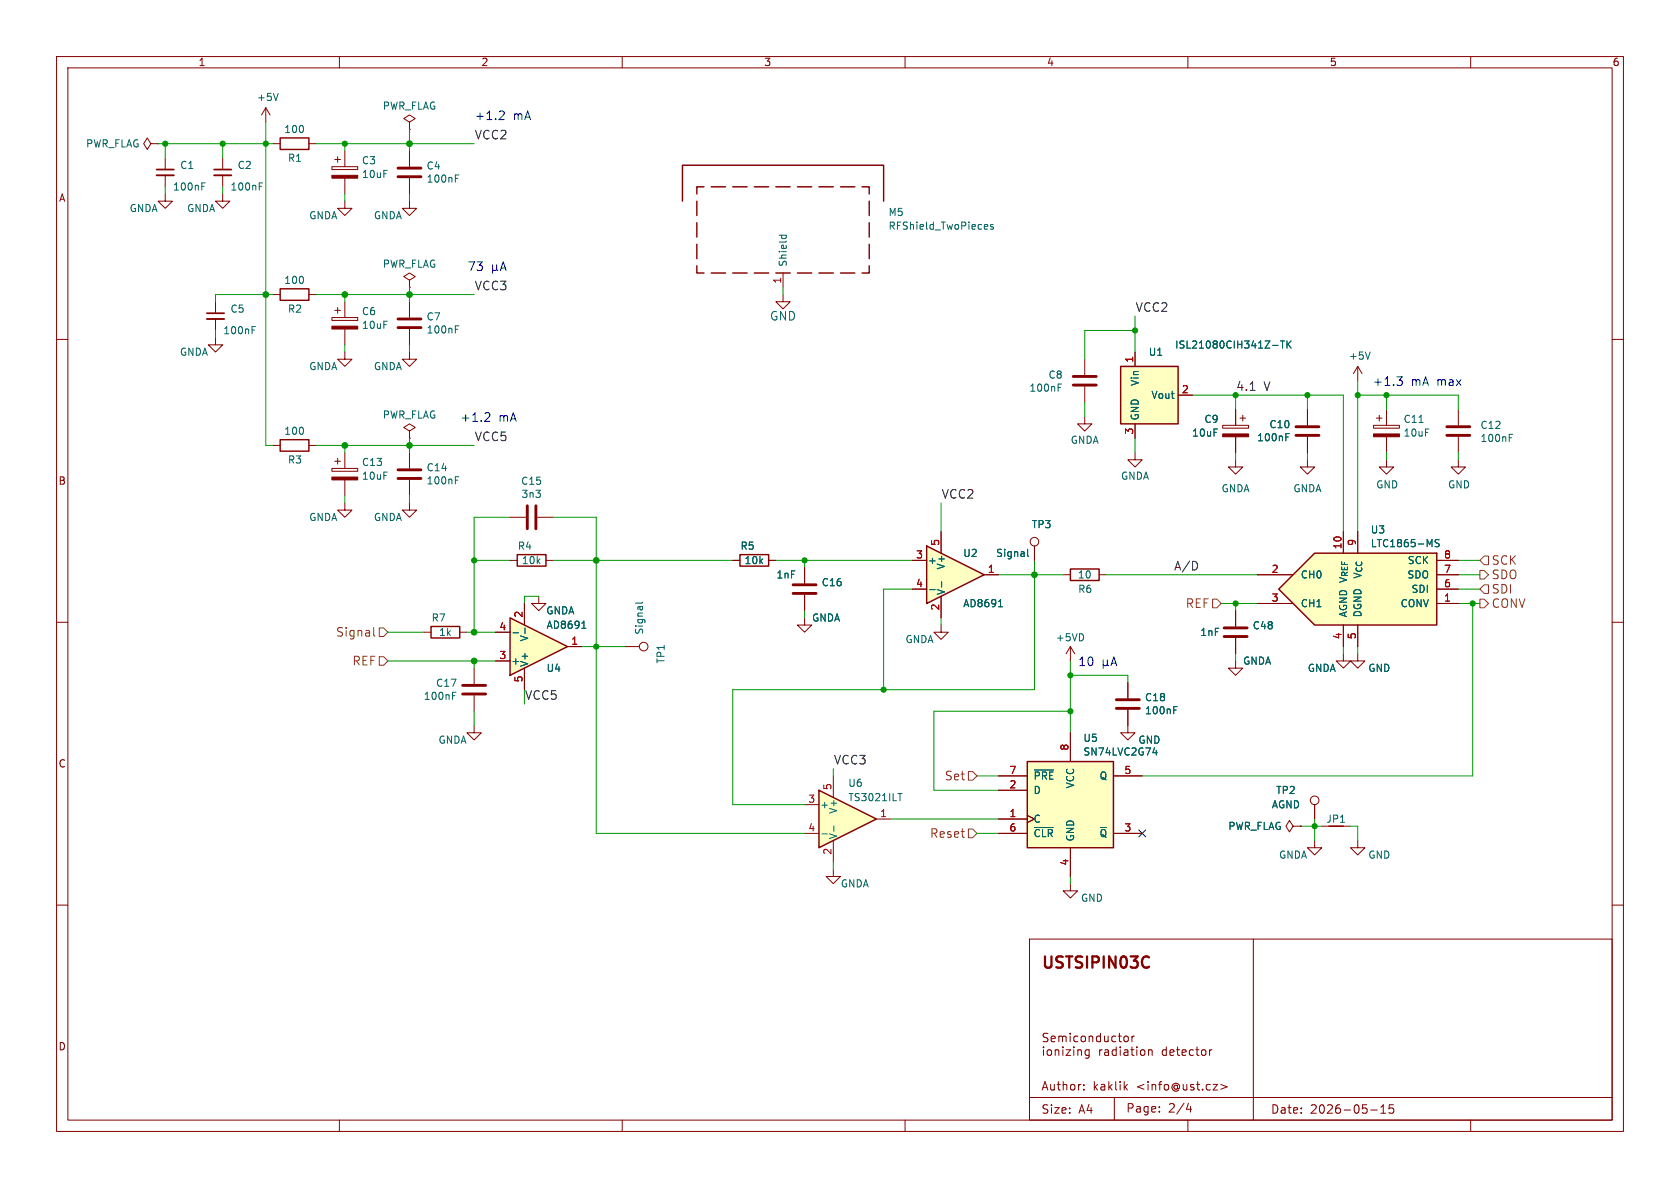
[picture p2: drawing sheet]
<svg xmlns="http://www.w3.org/2000/svg" width="297mm" height="210mm" viewBox="0 0 297 210" stroke-linecap="round" stroke-linejoin="round" font-family="sans-serif">
<g fill="none" stroke="#840000" stroke-width=".18">
<path d="M10 10h277v190h-277zM12 12h273v186h-273zM60 10v2M110 10v2M160 10v2M210 10v2M260 10v2M10 60h2M285 60h2M72.4 88.9v1.3h1.3l-1.3 1.2-1.3-1.2h1.3M10 110h2M142.2 109.2v1.3h1.3l-1.3 1.3-1.2-1.3h1.2"/>
<path d="M142.2 100.3v2.8M142.2 105.2v2.8M285 110h2M189.2 156.2v1.3h1.3l-1.3 1.3-1.2-1.3h1.2M10 160h2M182 166h103v32h-103zM221.6 166v32M285 160h2M60 198v2M110 198v2M160 198v2M182 194h103"/>
<path d="M184.5 185.1v.1M184.5 185.6v1M185.3 182.7h-.6l-.2 .1v.4l.6 .3 .2 .4-.3 .3-.6-.1M185.3 185.6h.3l.3 .3v.4l-.3 .3-.3-.1-.2-.2v-.4zM185.8 183.7l.7-.2v-.3h-.5l-.2 .2 .1 .7h.6M186.5 185.6v1M186.5 185.7l.3-.1h.3l.1 1M187.2 183.3l.4-.1 .2 .2M187.2 183.2v1M187.8 183.4l.2-.2h.4l.1 1M187.8 183.4v.8M187.9 185.1v.1"/>
<path d="M187.9 185.6v1M188.5 185.6h.8l-.8 1h.8M189.2 182.7v.1M189.2 183.2v1M189.8 185.1v.1M189.8 185.6v1M190.5 185.7l.3-.1h.3l.1 1M190.5 185.6v1M190.5 183.2h-.4l-.3 .2v.5l.2 .2h.5M191.2 183.3l.2-.1 .4 .1 .1 .6-.1 .2-.4 .1-.2-.2zM191.6 192.6v.1M191.6 191.8v.1"/>
<path d="M192.5 185.6v1.2l-.2 .3-.4-.1M192.5 183.3l.3-.1h.3l.1 1M192.5 183.2v1M192.5 185.6h-.4l-.3 .3v.4l.2 .2h.5M194.4 185.6v1M194.5 183.2h-.4l-.3 .2v.5l.2 .2h.5M194.5 182.7v1.5M194.8 185.6h-.3l-.1 .3M195.3 183.2v.9l.4 .1 .2-.2M195.3 185.6h.6l.1 1M195.9 183.2v1M196 185.9l-.5 .1a.29 .29 0 0 0-.2 .3 .29 .29 0 0 0 .2 .3l.5-.1"/>
<path d="M197 194v4M197.3 183.2h-.5l-.3 .2v.5l.2 .2h.6M197.3 185.6h-.4l-.3 .3v.4l.2 .2h.5M197.3 185.1v1.5M197.7 183.2h.6M197.9 182.7v1.2l.4 .3M198 185.1v.1M198 185.6v1M198.8 185.6h.5l.1 1M198.8 183.2h.4l.3 .2v.5l-.3 .3-.4-.1-.1-.2v-.5zM198.9 192.1l.4 .6M199.3 191.7l-.6 .6"/>
<path d="M199.4 185.9l-.5 .1a.29 .29 0 0 0-.2 .3 .29 .29 0 0 0 .2 .3l.5-.1M199.9 185.6h.6M200.1 183.2v1M200.1 185.1v1.3l.4 .2M200.5 183.2h-.2l-.2 .2M201 185.1v.1M201 185.6v1M201.8 185.6h.3l.3 .3v.4l-.3 .3-.3-.1-.2-.2v-.4zM203 185.7l.3-.1h.3l.1 1M203 185.6v1M205 196.5v.1M205 195.7v.1"/>
<path d="M206.2 185.6h-.4l-.3 .3v.4l.1 .2h.6M206.2 185.1v1.5M206.8 186.1l.7-.2v-.3h-.5l-.2 .2 .1 .7h.6M208 185.6h.5M208.2 185.1v1.3l.3 .2M209 186.1l.7-.2-.1-.3h-.4l-.2 .2v.7h.6M210 198v2M210.1 195l-.4 1.1h1M210.5 195.6v1M211 185.6h-.5l-.2 .3v.4l.1 .2h.6M211.6 186.4l.4 .2M212.4 186.3l.3 .3 .3-.1 .2-.2"/>
<path d="M213.8 185.6v1M214.5 191.7h.7l-.7 1h.7M215.8 191.7l1.2 .4-1.2 .5M242.3 196.2h1.2M244.1 196.8h.9M244.1 195.7l.4-.4v1.5M246.3 195.3h-.7l-.1 .7 .3-.1h.5l.1 .3-.1 .5-.2 .1-.6-.1M260 198v2"/>
</g>
<path d="M202.7 169.1l.4 .2M203.1 170.9l-.4 .2" fill="none" stroke="#840000" stroke-width=".4"/>
<path d="M140.2 103.4h4.1M140.2 104.9h4.1" fill="none" stroke="#840000" stroke-width=".51"/>
<path d="M181.6 134.6h15.2v15.3h-15.2z" fill="#ffffc2"/>
<path d="M181.6 134.6h15.2v15.3h-15.2z" fill="none" stroke="#840000" stroke-width=".25"/>
<path d="M166.4 110.5v1.3h1.2l-1.2 1.2-1.3-1.2h1.3M176.5 137.2h5.1M176.5 139.7h5.1M189.2 129.5v5.1M196.8 137.2h5.1M147.3 153.7v1.2h-1.3l1.3 1.3 1.3-1.3h-1.3M176.5 144.8h5.1M176.5 147.3h5.1M181.6 144.1l1.3 .7-1.3 .6M189.2 149.9v5M196.8 147.3h5.1" fill="none" stroke="#840000" stroke-width=".18"/>
<path d="M182.9 136.1h3.4M203.8 133.1h.8M204.4 132.6v.9M182.9 146.3h3.3" fill="none" stroke="#006464" stroke-width=".18"/>
<path d="M144.8 139.7l10.1 5.1-10.1 5.1z" fill="#ffffc2"/>
<path d="M189.2 100.6h5.1v2h-5.1zM144.8 139.7l10.1 5.1-10.1 5.1z" fill="none" stroke="#840000" stroke-width=".25"/>
<path d="M188 101.6h1.2M189.2 114.3l-.7 1.3M189.2 114.3l.8 1.3M189.2 114.3v2.5M194.3 101.6h1.3M147.3 137.2v3.8M142.2 142.2h2.6M142.2 147.3h2.6M147.3 148.6v3.8M154.9 144.8h2.6" fill="none" stroke="#840000" stroke-width=".18"/>
<path d="M145.3 147.4h1M147.4 146v1M158.7 140.3h.8" fill="none" stroke="#006464" stroke-width=".18"/>
<path d="M90.2 109.2l10.1 5.1-10.1 5.1z" fill="#ffffc2"/>
<g fill="none" stroke="#840000" stroke-width=".25">
<path d="M120.6 35.6v-6.4h35.6v6.4M123.2 35.6v2.5M123.2 39.4v2.5M124.5 33h-1.3v1.3M125.7 33h2.6M129.5 33h2.6M133.3 33h2.6M137.2 33h2.5M141 33h2.5M144.8 33h2.5M148.6 33h2.5M152.4 33h1.3v1.3"/>
<path d="M153.7 35.6v2.5M153.7 39.4v2.5M123.2 47v1.3h1.3M123.2 43.2v2.5M125.7 48.3h2.6M129.5 48.3h2.6M133.3 48.3h2.6M137.2 48.3h2.5M141 48.3h2.5M144.8 48.3h2.5M148.6 48.3h2.5M153.7 47v1.3h-1.3"/>
<path d="M153.7 43.2v2.5M91.4 98h5.1v2.1h-5.1zM130.8 98h5.1v2.1h-5.1zM76.2 110.7h5.1v2.1h-5.1zM90.2 109.2l10.1 5.1-10.1 5.1z"/>
</g>
<g fill="none" stroke="#840000" stroke-width=".18">
<path d="M138.4 52.1v1.2h1.3l-1.3 1.3-1.2-1.3h1.2M138.4 48.3v2.5M191.8 73.7v1.2h1.2l-1.2 1.3-1.3-1.3h1.3M191.8 63.5v2.8M191.8 68.3v2.8M58.7 82.8h4.5v.5h-4.5zM59.2 81.5h1M59.7 81v1M61 88.9v1.3h1.2l-1.2 1.2-1.3-1.2h1.3M61 80v2.8M61 84.8v2.8M72.4 80v2.8"/>
<path d="M72.4 84.8v2.8M90.2 99.1h1.2M90.2 91.4h2.8M95 91.4h2.8M96.5 99.1h1.3M129.5 99.1h1.3M135.9 99.1h1.3M74.9 111.8h1.3M81.3 111.8h1.2M87.6 116.8h2.6M87.6 111.8h2.6M92.7 106.7v3.8"/>
<path d="M92.7 118.1v3.8M95.2 105.4v1.3h-1.2l1.2 1.3 1.3-1.3h-1.3M100.3 114.3h2.6M110.5 114.3h2.5M83.8 128.3v1.2h1.3l-1.3 1.3-1.3-1.3h1.3"/>
<circle cx="113.8" cy="114.3" r=".76"/>
</g>
<g fill="none" stroke="#006464" stroke-width=".18">
<path d="M174.4 39.7l.2 .3-.6 .1M175.6 39.7h-.3l-.2 .2 .1 .1 .4 .2v.3h-.5M137.7 41.6h1.3M138.2 41.6v.3M138.9 41.6l.1 .3M174.6 40.5h-.2M187.1 68.5h.4M187.1 67.9h.6M80.5 84.9h.4M80.5 84.3h.6M90.7 111.9h1M92.8 111v1"/>
<path d="M102.9 111.1h.7M103.1 110l.1-.2v1.3M113.6 106.4l-.2 .2h-1.1"/>
</g>
<path d="M189.7 66.5h4.1M189.7 68.1h4.1M70.4 83.1h4M70.4 84.6h4M93.2 89.4v4.1M94.7 89.4v4.1" fill="none" stroke="#840000" stroke-width=".51"/>
<path d="M58.7 84.3h4.5v.5h-4.5z" fill="#840000" stroke="#840000" stroke-width=".18"/>
<path d="M163.8 96.5l10.2 5.1-10.2 5.1z" fill="#ffffc2"/>
<path d="M49.5 77.7h5.1v2.1h-5.1zM163.8 96.5l10.2 5.1-10.2 5.1z" fill="none" stroke="#840000" stroke-width=".25"/>
<g fill="none" stroke="#840000" stroke-width=".18">
<path d="M47 19.1l-.8 1.2M47 19.1l.8 1.2M47 19.1v2.5M58.7 29.5h4.5v.5h-4.5zM59.2 28.2h1M59.7 27.7v1M61 35.6v1.2h1.2l-1.2 1.3-1.3-1.3h1.3M61 26.7v2.8M61 31.5v2.8M72.4 21.6l1-.6-1-.7-1 .7 1 .6v1.3M72.4 22.9h.1M72.4 35.6v1.2h1.3l-1.3 1.3-1.3-1.3h1.3"/>
<path d="M72.4 26.7v2.8M72.4 31.5v2.8M58.7 56.1h4.5v.5h-4.5zM59.2 54.9h1M59.7 54.4v1M61 53.3v2.8M61 58.2v2.8M72.4 49.5l1-.6-1-.6-1 .6 1 .6v1.3M72.4 50.8h.1M72.4 53.3v2.8M72.4 58.2v2.8M48.3 78.7h1.2"/>
<path d="M54.6 78.7h1.3M61 62.2v1.3h1.2l-1.2 1.3-1.3-1.3h1.3M72.4 62.2v1.3h1.3l-1.3 1.3-1.3-1.3h1.3M72.4 76.2l1-.6-1-.7-1 .7 1 .6v1.3M72.4 77.5h.1M161.3 99.1h2.5M166.4 94v3.8M182.9 96.5v2.6M83.8 118.1v2.8M161.3 104.1h2.5M166.4 105.4v3.8M174 101.6h2.5"/>
<path d="M218.4 116.8v1.3h1.3l-1.3 1.3-1.2-1.3h1.2M218.4 108v2.7M218.4 112.8v2.8M240 115.6v1.2h1.3l-1.3 1.3-1.2-1.3h1.2M83.8 122.9v2.8M199.4 125.5v4h1.3l-1.3 1.3-1.3-1.3h1.3M199.4 120.7v2.7M232.4 148.6v1.3h1.3l-1.3 1.2-1.3-1.2h1.3M240 148.6v1.3h1.3l-1.3 1.2-1.2-1.2h1.2"/>
<circle cx="182.9" cy="95.8" r=".76"/>
</g>
<g fill="none" stroke="#006464" stroke-width=".18">
<path d="M49.2 16.5l-.4 1.3M80.5 31.5h.4M80.5 30.9h.6M80.5 58.2h.4M80.5 57.6h.6M181.7 97.1v1.1l.2 .2M164.4 104.2h.9M166.5 102.8v1M176.5 107.3h.7M176.8 106.2l.1-.2v1.3M80 123h.4M80 122.4h.6"/>
<path d="M207.5 125.5h.4M207.5 124.9h.6"/>
</g>
<path d="M70.4 29.7h4M70.4 31.2h4M70.4 56.4h4M70.4 57.9h4M216.4 111h4.1M216.4 112.5h4.1M81.8 121.2h4.1M81.8 122.7h4.1M197.4 123.7h4M197.4 125.2h4" fill="none" stroke="#840000" stroke-width=".51"/>
<g fill="#840000" stroke="#840000" stroke-width=".18">
<path d="M58.7 57.7h4.5v.5h-4.5z"/>
<path d="M58.7 31h4.5v.5h-4.5z"/>
</g>
<path d="M226.1 104.1l6.3-6.3h21.6v12.7h-21.6z" fill="#ffffc2"/>
<path d="M226.1 104.1l6.3-6.3h21.6v12.7h-21.6z" fill="none" stroke="#840000" stroke-width=".25"/>
<g fill="none" stroke="#840000" stroke-width=".18">
<path d="M39.4 34.3v1.3h1.2l-1.2 1.2-1.3-1.2h1.3M39.4 27.9v2.1M39.4 31v2M257.8 72.4v2.8M257.8 77.2v2.8M231.1 81.3v1.3h1.3l-1.3 1.2-1.2-1.2h1.2M237.5 94v3.8M240 94v3.8M254 99.1h3.8M222.2 101.6h6.4M222.2 106.7h6.4M237.5 115.6v1.2h1.3l-1.3 1.3-1.3-1.3h1.3"/>
<path d="M237.5 110.5v3.8M240 110.5v3.8M254 101.6h3.8M254 106.7h3.8M254 104.1h3.8M228.6 146.1l-.6-1.1-.7 1.1 .7 1 .6-1h1.3M229.9 146.1h.1M232.4 142.2v2.6M233.7 146.1h5.1"/>
<circle cx="232.4" cy="141.5" r=".76"/>
</g>
<path d="M45.8 32.9h.5M45.8 32.3h.6M266.8 77.4h.4M266.8 76.8h.6M254.4 95.4h-.5l-.1 .1v.4l.5 .2 .1 .3-.2 .2h-.5" fill="none" stroke="#006464" stroke-width=".18"/>
<path d="M255.8 75.4h4M255.8 77h4" fill="none" stroke="#840000" stroke-width=".51"/>
<path d="M37.8 30h3.1" fill="none" stroke="#840000" stroke-width=".3"/>
<path d="M37.8 31h3.1" fill="none" stroke="#840000" stroke-width=".33"/>
<path d="M198.1 64.8h10.2v10.1h-10.2z" fill="#ffffc2"/>
<path d="M49.5 24.4h5.1v2h-5.1zM49.5 51.1h5.1v2h-5.1zM198.1 64.8h10.2v10.1h-10.2z" fill="none" stroke="#840000" stroke-width=".25"/>
<g fill="none" stroke="#840000" stroke-width=".18">
<path d="M26.7 25.4l-.7-1-.6 1 .6 1 .7-1h1.2M27.9 25.4h.1M29.2 34.3v1.3h1.3l-1.3 1.2-1.3-1.2h1.3M29.2 27.9v2.1M29.2 31v2M48.3 25.4h1.2M54.6 25.4h1.3M38.1 59.7v1.3h1.3l-1.3 1.2-1.3-1.2h1.3M38.1 53.3v2.1M38.1 56.4v2M48.3 52.1h1.2M54.6 52.1h1.3"/>
<path d="M200.7 62.2v2.6M200.7 74.9v2.6M208.3 69.9h2.5M216.2 75.2h4.5v.5h-4.5zM218.4 72.4v2.8M218.4 77.2v2.8M219.2 73.9h1M219.7 73.4v1M231.1 72.4v2.8M231.1 77.2v2.8M240 64.8l-.7 1.2M240 64.8l.8 1.2"/>
<path d="M240 64.8v2.5M242.8 75.2h4.6v.5h-4.6zM243.3 73.9h1M243.8 73.4v1M245.1 72.4v2.8M245.1 77.2v2.8M129.5 99.1h1.3M135.9 99.1h1.3M161.3 99.1h2.5M166.4 94v3.8M182.9 96.5v2.6M200.7 80v1.3h1.2l-1.2 1.3-1.3-1.3h1.3"/>
<path d="M218.4 81.3v1.3h1.3l-1.3 1.2-1.2-1.2h1.2M237.5 94v3.8M240 94v3.8M245.1 81.3v1.3h1.3l-1.3 1.2-1.3-1.2h1.3M254 99.1h3.8M257.8 81.3v1.3h1.3l-1.3 1.2-1.3-1.2h1.3M87.6 116.8h2.6M87.6 111.8h2.6M92.7 106.7v3.8M92.7 118.1v3.8M100.3 114.3h2.6M142.2 100.3v2.8"/>
<path d="M142.2 105.2v2.8M161.3 104.1h2.5M166.4 105.4v3.8M174 101.6h2.5M218.4 108v2.7M218.4 112.8v2.8M222.2 101.6h6.4M222.2 106.7h6.4M237.5 110.5v3.8M240 110.5v3.8M254 104.1h3.8M254 101.6h3.8"/>
<path d="M254 106.7h3.8M176.5 137.2h5.1M176.5 139.7h5.1M189.2 129.5v5.1M196.8 137.2h5.1M199.4 120.7v2.7M199.4 125.5v2.8M176.5 144.8h5.1M176.5 147.3h5.1M181.6 144.1l1.3 .7-1.3 .6M189.2 149.9v5M196.8 147.3h5.1"/>
<path d="M229.9 146.1h.1M232.4 142.2v2.6"/>
</g>
<g fill="none" stroke="#006464" stroke-width=".18">
<path d="M35.7 32.9h.4M35.7 32.3h.6M44.6 58.3h.4M44.6 57.7h.6M225 61.1h.9M226.4 60.3h.7M226.7 60.3v1.2M227.3 77.3h.4M227.3 76.7h.6M227.5 60.3v1.2M227.7 60.8l.5 .7M228.2 60.3l-.7 .7"/>
<path d="M242.2 62.2l-.4 1.3M250.9 74.7h.7M181.7 97.1v1.1l.2 .2M254.4 95.4h-.5l-.1 .1v.4l.5 .2 .1 .3-.2 .2h-.5M90.7 111.9h1M92.8 111v1M102.9 111.1h.7M103.1 110l.1-.2v1.3M164.4 104.2h.9M166.5 102.8v1M176.5 107.3h.7M176.8 106.2l.1-.2v1.3"/>
<path d="M182.9 136.1h3.4M203.8 133.1h.8M204.4 132.6v.9M207.5 125.5h.4M207.5 124.9h.6M182.9 146.3h3.3"/>
</g>
<g fill="#840000" stroke="#840000" stroke-width=".18">
<path d="M216.2 76.7h4.5v.5h-4.5z"/>
<path d="M242.8 76.7h4.6v.5h-4.6z"/>
</g>
<path d="M229.1 75.4h4.1M229.1 77h4.1" fill="none" stroke="#840000" stroke-width=".51"/>
<path d="M27.7 30h3M36.6 55.4h3" fill="none" stroke="#840000" stroke-width=".3"/>
<path d="M27.7 31h3M36.6 56.4h3" fill="none" stroke="#840000" stroke-width=".33"/>
<path d="M262.4 98.3h.7v1.5h-.7l-.8-.7zM66.1 110.9v1.3l.2 .3M67.1 111h.7l.8 .8-.8 .7h-.7zM67.1 116.1h.7l.8 .7-.8 .8h-.7zM214.4 105.9h.7l.8 .8-.8 .7h-.7zM261.6 105.9h.8l.7 .8-.7 .7h-.8zM261.6 100.8h.8l.7 .8-.7 .8h-.8zM262.4 103.4h.7v1.5h-.7l-.8-.8zM171.2 136.4h.8l.7 .8-.7 .7h-.8zM171.2 146.6h.8l.7 .7-.7 .8h-.8z" fill="none" stroke="#725600" stroke-width=".18"/>
<path d="M221 69h.9M211.6 99.6v.8" fill="none" stroke="#0f0f0f" stroke-width=".18"/>
<g fill="none" stroke="#009600" stroke-width=".18">
<path d="M27.9 25.4h20.4M29.2 25.4v2.5M29.2 33v1.3M39.4 25.4v2.5M39.4 33v1.3M47 21.6v57.1h1.3M55.9 25.4h27.9M61 25.4v1.3M61 34.3v1.3M72.4 22.9v3.8M72.4 34.3v1.3M38.1 58.4v1.3"/>
<path d="M48.3 52.1h-10.2v1.2M55.9 52.1h27.9M61 52.1v1.2M72.4 50.8v2.5M138.4 50.8v1.3M200.7 55.9v6.3M200.7 58.4h-8.9v5.1M55.9 78.7h27.9M61 61v1.2M61 78.7v1.3M72.4 61v1.2M72.4 77.5v2.5"/>
<path d="M191.8 71.1v2.6M200.7 77.5v2.5M210.8 69.9h26.7v24.1M218.4 69.9v2.5M231.1 69.9v2.5M240 67.3v26.7M240 69.9h17.8v2.5M245.1 69.9v2.5M61 87.6v1.3M72.4 87.6v1.3M83.8 99.1h6.4M90.2 91.4h-6.4v20.4"/>
<path d="M97.8 91.4h7.6v55.9h36.8M97.8 99.1h31.7M137.2 99.1h24.1M142.2 99.1v1.2M166.4 88.9v5.1M182.9 99.1v22.8h-53.4v20.3h12.7M218.4 80v1.3M231.1 80v1.3M245.1 80v1.3M257.8 99.1h3.8M257.8 80v1.3M68.6 111.8h6.3"/>
<path d="M68.6 116.8h19M82.5 111.8h5.1M83.8 116.8v1.3M95.2 105.4h-2.5v1.3M102.9 114.3h7.6M142.2 108v1.2M161.3 104.1h-5.1v17.8M166.4 109.2v1.3M176.5 101.6h11.5M189.2 116.8v12.7M189.2 119.4h10.2v1.3M195.6 101.6h26.6"/>
<path d="M215.9 106.7h6.3M218.4 106.7v1.3M218.4 115.6v1.2M237.5 114.3v1.3M240 114.3v1.3M257.8 101.6h3.8M257.8 104.1h3.8M257.8 106.7h3.8M260.3 106.7v30.5h-58.4M83.8 125.7v2.6M147.3 135.9v1.3M172.7 137.2h3.8"/>
<path d="M189.2 125.7h-24.1v14h11.4M147.3 152.4v1.3M157.5 144.8h19M172.7 147.3h3.8M189.2 154.9v1.3M229.9 146.1h3.8M232.4 144.8v3.8M238.8 146.1h1.2v2.5"/>
</g>
<path d="M201.3 146.7l1.2 1.2M202.5 146.7l-1.2 1.2" fill="none" stroke="#000084" stroke-width=".18"/>
<g fill="none" stroke="#0000c2" stroke-width=".18">
<path d="M88.5 19.6l.5 .1 .1 .4-.9 1h.9M87.1 46.8v1.5M87.1 47.6l.2 .2h.3l.2-.2M87.8 47.6l.2 .2M87.8 46.8v.8M88.5 47.8l.5-1.5 .5 1.5M88.6 47.4h.7M86 73h.5l.1 .4-.9 1.1h.9M247 66.6h.9l-.5 .6 .4 .1 .1 .5-.3 .3h-.4M195 116.6v1.6M195 117.4l.2 .3h.3l.3-.3M195.8 117.4l.2 .3"/>
<path d="M195.8 116.6v.8M196.4 117.7l.5-1.6 .5 1.6M196.6 117.2h.7"/>
</g>
<g fill="#009600" stroke="#009600" stroke-width=".18">
<circle cx="39.4" cy="25.4" r=".46"/>
<circle cx="61" cy="25.4" r=".46"/>
<circle cx="47" cy="25.4" r=".46"/>
<circle cx="47" cy="52.1" r=".51"/>
<circle cx="29.2" cy="25.4" r=".46"/>
<circle cx="240" cy="69.9" r=".46"/>
<circle cx="245.1" cy="69.9" r=".46"/>
<circle cx="231.1" cy="69.9" r=".46"/>
<circle cx="142.2" cy="99.1" r=".46"/>
<circle cx="182.9" cy="101.6" r=".51"/>
<circle cx="218.4" cy="69.9" r=".46"/>
<circle cx="200.7" cy="58.4" r=".46"/>
<circle cx="83.8" cy="99.1" r=".46"/>
<circle cx="72.4" cy="78.7" r=".51"/>
<circle cx="83.8" cy="111.8" r=".51"/>
<circle cx="61" cy="78.7" r=".51"/>
<circle cx="83.8" cy="116.8" r=".51"/>
<circle cx="189.2" cy="119.4" r=".46"/>
<circle cx="156.2" cy="121.9" r=".46"/>
<circle cx="189.2" cy="125.7" r=".46"/>
<circle cx="105.4" cy="114.3" r=".46"/>
<circle cx="105.4" cy="99.1" r=".51"/>
<circle cx="260.3" cy="106.7" r=".46"/>
<circle cx="218.4" cy="106.7" r=".46"/>
<circle cx="232.4" cy="146.1" r=".46"/>
<circle cx="72.4" cy="25.4" r=".51"/>
<circle cx="61" cy="52.1" r=".51"/>
<circle cx="72.4" cy="52.1" r=".51"/>
</g>
<text font-size="2.8" fill="#840000" x="184" y="171.8">USTSIPIN03C</text>
<g font-size="2.1" fill="#0000c2">
<text x="83.8" y="21.3">+1.2</text>
<text x="90.6" y="21.3">mA</text>
<text x="82.5" y="48">73</text>
<text x="242.6" y="68.3">+1.3</text>
<text x="249.4" y="68.3">mA max</text>
<text x="81.3" y="74.7">+1.2</text>
<text x="88.1" y="74.7">mA</text>
<text x="190.5" y="117.9">10</text>
</g>
<g font-size="2.1" fill="#0f0f0f">
<text x="83.8" y="24.8">VCC2</text>
<text x="83.8" y="51.4">VCC3</text>
<text x="200.7" y="55.2">VCC2</text>
<text x="218.4" y="69.2">4.1</text>
<text x="223.4" y="69.2">V</text>
<text x="83.8" y="78.1">VCC5</text>
<text x="166.4" y="88.3">VCC2</text>
<text x="207.5" y="101">A/D</text>
<text x="147.3" y="135.2">VCC3</text>
</g>
<text font-size="2.1" fill="#006464" x="136" y="56.9">GND</text>
<g font-size="2.1" fill="#725600">
<text x="263.6" y="100.1">SCK</text>
<text x="209.6" y="107.7">REF</text>
<text x="263.6" y="107.7">CONV</text>
<text x="263.6" y="102.6">SDO</text>
<text x="263.6" y="105.1">SDI</text>
<text x="59.3" y="112.8">Signal</text>
<text x="62.2" y="117.8">REF</text>
<text x="167" y="138.2">Set</text>
<text x="164.3" y="148.3">Reset</text>
</g>
<text font-size="2.1" fill="#009600" x="92.7" y="123.8">VCC5</text>
<g font-size="2.1" fill="#840000">
<text x="212" y="185.7">radiation</text>
<text x="184" y="193">Author:</text>
<text x="184" y="197.1">Size:</text>
<text x="190.7" y="197.1">A4</text>
<text x="193.2" y="193">kaklik</text>
<text x="199" y="196.9">Page:</text>
<text x="201" y="193">&lt;info@ust.cz&gt;</text>
<text x="206.5" y="196.9">2/4</text>
<text x="224.6" y="197.1">Date:</text>
<text x="231.6" y="197.1">2026-05-15</text>
</g>
<g font-size="1.8" fill="#840000">
<text x="35" y="11.9">1</text>
<text x="85" y="11.9">2</text>
<text x="135" y="11.9">3</text>
<text x="185" y="11.9">4</text>
<text x="235" y="11.9">5</text>
<text x="285" y="11.9">6</text>
<text x="10.3" y="35.9">A</text>
<text x="10.3" y="85.9">B</text>
<text x="10.3" y="135.9">C</text>
<text x="10.3" y="185.9">D</text>
</g>
<g font-size="1.8" fill="#006464">
<text x="45.3" y="18.1">+5V</text>
<text x="50.2" y="23.7">100</text>
<text x="67.6" y="19.6">PWR_FLAG</text>
<text x="15.1" y="26.3">PWR_FLAG</text>
<text x="50.8" y="28.8">R1</text>
<text x="63.9" y="29.2">C3</text>
<text x="30.5" y="33.9">100nF</text>
<text x="31.8" y="30.1">C1</text>
<text x="40.6" y="33.9">100nF</text>
<text x="41.9" y="30.1">C2</text>
<text x="63.9" y="31.7">10uF</text>
<text x="75.3" y="30.2">C4</text>
<text x="75.3" y="32.5">100nF</text>
<text x="22.8" y="37.7">GNDA</text>
<text x="33" y="37.7">GNDA</text>
<text x="54.6" y="39">GNDA</text>
<text x="66" y="39">GNDA</text>
<text x="157" y="38.4">M5</text>
<text x="157" y="40.8">RFShield_TwoPieces</text>
<text x="67.6" y="47.5">PWR_FLAG</text>
<text x="139.3" y="47.2" transform="rotate(-90 139.3 47.2)">Shield</text>
<text x="50.2" y="50.4">100</text>
<text x="39.4" y="59.3">100nF</text>
<text x="40.6" y="55.5">C5</text>
<text x="50.8" y="55.5">R2</text>
<text x="63.9" y="55.9">C6</text>
<text x="63.9" y="58.3">10uF</text>
<text x="75.3" y="56.8">C7</text>
<text x="75.3" y="59.2">100nF</text>
<text x="31.7" y="63.1">GNDA</text>
<text x="54.6" y="65.6">GNDA</text>
<text x="66" y="65.6">GNDA</text>
<text x="203" y="63.1">U1</text>
<text x="207.6" y="61.8">ISL21080CIH341Z-TK</text>
<text x="238.4" y="63.8">+5V</text>
<text x="181.9" y="69.4">100nF</text>
<text x="185.3" y="67.1">C8</text>
<text x="201.5" y="68.3" transform="rotate(-90 201.5 68.3)">Vin</text>
<text x="203.5" y="70.7">Vout</text>
<text x="50.2" y="77.1">100</text>
<text x="67.6" y="74.2">PWR_FLAG</text>
<text x="201.5" y="74.4" transform="rotate(-90 201.5 74.4)">GND</text>
<text x="210.6" y="77.4">10uF</text>
<text x="212.8" y="75">C9</text>
<text x="224.3" y="75.9">C10</text>
<text x="248" y="75">C11</text>
<text x="248" y="77.4">10uF</text>
<text x="261.6" y="76">C12</text>
<text x="50.8" y="82.1">R3</text>
<text x="63.9" y="82.6">C13</text>
<text x="75.3" y="83.5">C14</text>
<text x="189.2" y="78.7">GNDA</text>
<text x="222.1" y="78.2">100nF</text>
<text x="261.6" y="78.3">100nF</text>
<text x="63.9" y="85">10uF</text>
<text x="75.3" y="85.8">100nF</text>
<text x="92" y="85.9">C15</text>
<text x="92.1" y="88.2">3n3</text>
<text x="198.1" y="85">GNDA</text>
<text x="215.9" y="87.2">GNDA</text>
<text x="228.6" y="87.2">GNDA</text>
<text x="243.2" y="86.5">GND</text>
<text x="255.9" y="86.5">GND</text>
<text x="54.6" y="92.3">GNDA</text>
<text x="66" y="92.3">GNDA</text>
<text x="182.3" y="93.6">TP3</text>
<text x="242.2" y="94.5">U3</text>
<text x="91.4" y="97.4">R4</text>
<text x="92.2" y="99.9">10k</text>
<text x="130.8" y="97.4">R5</text>
<text x="131.5" y="99.9">10k</text>
<text x="164" y="99.9">+</text>
<text x="167.2" y="100.8" transform="rotate(-90 167.2 100.8)">V+</text>
<text x="170.2" y="98.7">U2</text>
<text x="176" y="98.7">Signal</text>
<text x="242.2" y="96.9">LTC1865-MS</text>
<text x="248.8" y="99.9">SCK</text>
<text x="137.2" y="102.5">1nF</text>
<text x="145.2" y="103.8">C16</text>
<text x="167.2" y="105.3" transform="rotate(-90 167.2 105.3)">V-</text>
<text x="170.2" y="107.5">AD8691</text>
<text x="190.5" y="102.5">10</text>
<text x="190.5" y="105">R6</text>
<text x="229.9" y="102.5">CH0</text>
<text x="229.9" y="107.5">CH1</text>
<text x="240.9" y="102.4" transform="rotate(-90 240.9 102.4)">V_{CC}</text>
<text x="247.5" y="107.5">CONV</text>
<text x="248.7" y="102.5">SDO</text>
<text x="249.4" y="105">SDI</text>
<text x="76.2" y="110.1">R7</text>
<text x="77.5" y="112.6">1k</text>
<text x="93.6" y="113.5" transform="rotate(-90 93.6 113.5)">V-</text>
<text x="96.5" y="108.8">GNDA</text>
<text x="96.5" y="111.4">AD8691</text>
<text x="113.9" y="112.3" transform="rotate(-90 113.9 112.3)">Signal</text>
<text x="143.5" y="110.1">GNDA</text>
<text x="160" y="113.9">GNDA</text>
<text x="186.6" y="113.6">+5VD</text>
<text x="212.1" y="112.6">1nF</text>
<text x="221.4" y="111.5">C48</text>
<text x="238.4" y="109.2" transform="rotate(-90 238.4 109.2)">AGND V_{REF}</text>
<text x="240.9" y="109.2" transform="rotate(-90 240.9 109.2)">DGND</text>
<text x="90.3" y="117.7">+</text>
<text x="93.6" y="118" transform="rotate(-90 93.6 118)">V+</text>
<text x="96.5" y="119">U4</text>
<text x="117.7" y="117.4" transform="rotate(-90 117.7 117.4)">TP1</text>
<text x="219.7" y="117.7">GNDA</text>
<text x="231.1" y="119">GNDA</text>
<text x="241.8" y="119">GND</text>
<text x="74.8" y="123.9">100nF</text>
<text x="77" y="121.6">C17</text>
<text x="202.3" y="124.2">C18</text>
<text x="77.4" y="131.7">GNDA</text>
<text x="191.4" y="131.3">U5</text>
<text x="201.2" y="131.7">GND</text>
<text x="202.3" y="126.5">100nF</text>
<text x="191.4" y="133.8">SN74LVC2G74</text>
<text x="144.9" y="143.1">+</text>
<text x="148.2" y="144" transform="rotate(-90 148.2 144)">V+</text>
<text x="149.9" y="139.3">U6</text>
<text x="149.9" y="141.8">TS3021ILT</text>
<text x="182.6" y="138">~{PRE}</text>
<text x="182.6" y="140.6">D</text>
<text x="190.1" y="139.5" transform="rotate(-90 190.1 139.5)">VCC</text>
<text x="194.3" y="138">Q</text>
<text x="224.7" y="143.1">AGND</text>
<text x="225.5" y="140.6">TP2</text>
<text x="148.2" y="148.5" transform="rotate(-90 148.2 148.5)">V-</text>
<text x="182.6" y="145.6">C</text>
<text x="182.6" y="148.2">~{CLR}</text>
<text x="190.1" y="148.8" transform="rotate(-90 190.1 148.8)">GND</text>
<text x="194.3" y="148.2">~{Q}</text>
<text x="217" y="146.9">PWR_FLAG</text>
<text x="234.4" y="145.6">JP1</text>
<text x="226" y="152">GNDA</text>
<text x="241.8" y="152">GND</text>
<text x="148.5" y="157.1">GNDA</text>
<text x="191" y="159.6">GND</text>
</g>
<g font-size="1.8" fill="#a90000">
<text x="138.2" y="50.2" transform="rotate(-90 138.2 50.2)">1</text>
<text x="200.4" y="64.2" transform="rotate(-90 200.4 64.2)">1</text>
<text x="208.8" y="69.6">2</text>
<text x="200.4" y="76.9" transform="rotate(-90 200.4 76.9)">3</text>
<text x="161.9" y="98.8">3</text>
<text x="166.1" y="96.6" transform="rotate(-90 166.1 96.6)">5</text>
<text x="174.6" y="101.3">1</text>
<text x="224.7" y="101.3">2</text>
<text x="237.2" y="97.2" transform="rotate(-90 237.2 97.2)">10</text>
<text x="239.8" y="96.6" transform="rotate(-90 239.8 96.6)">9</text>
<text x="255.2" y="98.8">8</text>
<text x="255.2" y="101.3">7</text>
<text x="161.9" y="103.9">4</text>
<text x="224.7" y="106.4">3</text>
<text x="255.2" y="103.9">6</text>
<text x="255.2" y="106.4">1</text>
<text x="88.2" y="111.5">4</text>
<text x="92.5" y="109.3" transform="rotate(-90 92.5 109.3)">2</text>
<text x="166.1" y="108" transform="rotate(-90 166.1 108)">2</text>
<text x="237.2" y="113.1" transform="rotate(-90 237.2 113.1)">4</text>
<text x="239.8" y="113.1" transform="rotate(-90 239.8 113.1)">5</text>
<text x="88.2" y="116.6">3</text>
<text x="100.9" y="114">1</text>
<text x="92.5" y="120.7" transform="rotate(-90 92.5 120.7)">5</text>
<text x="178.4" y="136.9">7</text>
<text x="189" y="132.8" transform="rotate(-90 189 132.8)">8</text>
<text x="198.7" y="136.9">5</text>
<text x="142.8" y="142">3</text>
<text x="147.1" y="139.8" transform="rotate(-90 147.1 139.8)">5</text>
<text x="178.4" y="139.4">2</text>
<text x="142.8" y="147.1">4</text>
<text x="155.5" y="144.5">1</text>
<text x="178.4" y="144.5">1</text>
<text x="178.4" y="147.1">6</text>
<text x="198.7" y="147.1">3</text>
<text x="147.1" y="151.2" transform="rotate(-90 147.1 151.2)">2</text>
<text x="189" y="153.1" transform="rotate(-90 189 153.1)">4</text>
</g>
</svg>
